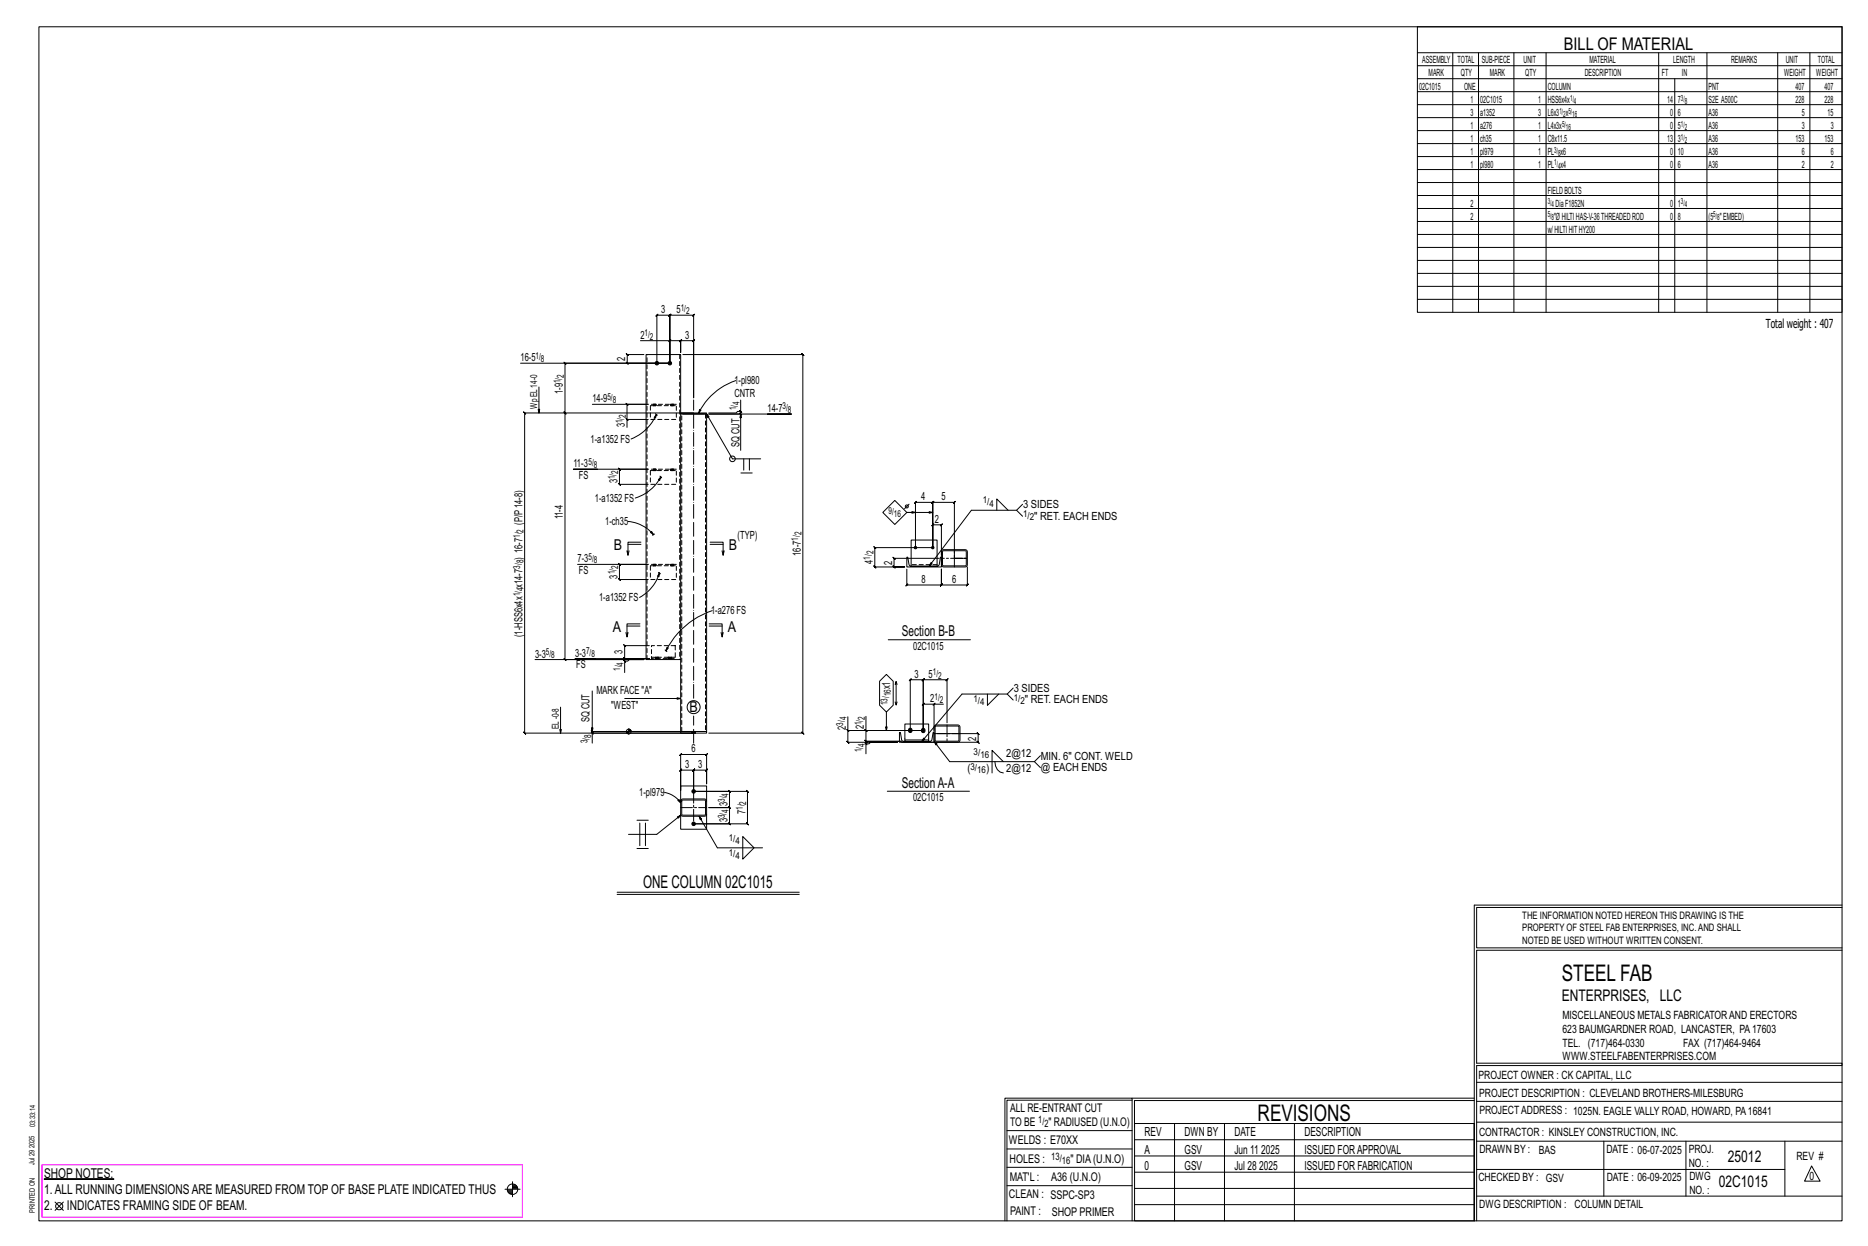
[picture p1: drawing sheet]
<svg xmlns="http://www.w3.org/2000/svg" width="914mm" height="610mm" viewBox="0 0 914 610" stroke-linecap="round" stroke-linejoin="round" font-family="sans-serif">
<g fill="#000" stroke="#000" stroke-width=".49">
<path d="M22 577h34z"/>
<circle cx="322" cy="178" r=".9"/>
<circle cx="328" cy="178" r=".9"/>
<circle cx="448" cy="268" r=".6"/>
<circle cx="457" cy="268" r=".6"/>
<circle cx="446" cy="357" r="1"/>
<circle cx="452" cy="357" r="1"/>
<circle cx="340" cy="387" r=".9"/>
<circle cx="340" cy="403" r=".9"/>
</g>
<g fill="none" stroke="#000" stroke-width=".49">
<path d="M19 13h883v584h-883zM694 13h208v140h-208zM694 26h208M694 32h208M694 39h208M711 26v127M724 26v127M741 26v127M757 26v127M812 26v127M820 39v114M836 26v127"/>
<path d="M870 26v127M886 26v127M694 45h208M694 51h208M694 58h208M694 64h208M694 70h208M694 77h208M694 83h208M694 89h208M694 96h208M694 102h208"/>
<path d="M694 108h208M694 115h208M694 121h208M694 127h208M694 134h208M694 140h208M694 146h208M313 167h15v11h-73M315 173h-8l1 1-1-1v5v-1l1 1h-1h21h-51l-1-1 1 1v24h-1l1 1-1-1 1 1v-1v121l-1-1 1 1h38M316 173h17v150h-17zM328 167h5l1-1-1 1v5v-5l1-1-1 1h7h-1l1-1v1v28v-41l-1 1 1-1h-12l-1 1 1-1v24v-24l-1 1 1-1h-6l-1 1 1-1v24M328 166l-1 1z"/>
<path d="M334 173h59h-1l1 1v-1v186l-1-1 1 1h-46M264 189v13M290 198h27h-10l-1-1 1 1v7M320 198h.1M321 198h.1M328 198h.1M330 198h.1M360 186a31 31 0 0 0-18 16M363 196v5h-2l-1 1h-13M306 205l1 1zM317 205h-10v4M321 202v1"/>
<path d="M321 203v2l-1-1zM321 203a23 23 0 0 1-12 12M321 203h1M333 202h13v1h-13zM334 203h11M340 202h-83h-1l1 1v-1v157l-1-1 1 1h83h-50v5M342 200l1 1-1 1zM362 201l1 1zM363 201v2l-1-1 1 1h-16h40h-11M363 203v17M292 230h-11h36h-14v-1l1 1h-1v7v-1l1 1h-1h14M320 230h.1"/>
<path d="M321 230h.1M323 233h.1M323 233v2h-1zM323 233a21 21 0 0 1-12 11M323 233l1 1M328 230h.1M330 230h.1M363 231h5M364 224v6M367 224v6M372 224h-13l-13-21 1 1h-1v-1v155M307 255a18 18 0 0 1 13 7"/>
<path d="M432 251l6-6 6 6-6 6zM445 247l-2 2M448 251h-4h13M488 250v-6l5 6M498 250l3 3M501 247l-3 3h-23l-20 27M283 276h34h-14l1 1-1-1v8v-1l1 1h-1h14M307 266h7M308 269l-1 3M314 265h-7v7v-3M318 261l1-1 1 2zM320 276h.1"/>
<path d="M320 277h.1M320 262h-1M320 261v1M321 276h.1M321 277h.1M328 276h.1M328 277h.1M330 276h.1M330 277h.1M348 265h6v7v-3M348 266h6M353 269l1 3"/>
<path d="M444 273l1 3 1 1h13l1-4h1v4h-17zM446 277v-13h13v13M448 268v-22l1-1-1 1h9h-1l1-1v1v22v-22h-1l1-1v1h10l1-1-1 1v27M461 272v-15v-1l-1 1h1h-4v-1l-1 1h1v11h-29v-1l1 1h-1v9l1 1-1-1h15h-5v1l-1-1h1v-4v1l-1-1h1h22M461 269h12l1 1-1 7h-1h-11v-1zM462 270l11-1v8h-11zM474 277v9l-1 1 1-1h-13l-1 1 1-1v-8v8l-1 1 1-1h-17l-1 1 1-1v-8M322 280h1M323 280v2h-1zM323 280a20 20 0 0 1-10 12M323 280v1M349 299a39 39 0 0 0-23 19"/>
<path d="M306 309l1 3M307 306h6M313 305h-6v7v-3M318 316h-12l-1-1 1 1v6h-1l1 1v-1h12h-12h-1l1 1v-1v1M326 318h.1M326 318v1M326 317h1l-1 1zM347 305h6v7l1-3M347 306h6M353 309v3M435 313h40M262 323h53h-7h-1h-1v6"/>
<path d="M290 338v20M291 322h-9h36M305 323l1 1zM333 323v35M431 333l3-3 3 3v12l-3 3-3-3zM438 335l1-2v12M439 333v2M483 340v5l6-5M493 340l3 2M496 337l-3 3h-22l-20 23M274 346v13M289 358l1 1z"/>
<path d="M306 342h27M306 358h9M307 358h1M307 359h1M308 356v3M308 358h1M308 357h1M308 357h.1M333 358h13v1h-13zM339 358h.1M339 359h.1M340 358h-50l-1-1 1 1v1"/>
<path d="M340 358h.1M340 359h.1M415 357l1 1zM415 351v6h37M415 357v6l1 1-1-1h24h-13l-1 1h-1v5M423 357l1 1zM424 357v6l-1-1 1 1h17h-17l-1-1 1 1v1M434 348v9M438 343l1 2v-2M440 358h1v4l1 1h14l1-5v5h-17zM446 357v-24h-1l1-1v1h6h-1l1-1v1v24M457 345l1-1z"/>
<path d="M457 345h-5v-1l-1 1h1v12h-28v-7M458 355h11l1 1v6l-1 1h-11l-1-1zM458 355h11v7l-11 1zM459 359h20l-1-1 1 1v4h-1l1 1v-1h-38M462 345h-5v12M464 354v-21v-1l-1 1h1h-12v-1l-1 1h1v24M334 369h-1h13l-1 1 1-1v14v-6v-1l-1 1h1h-6v-1l-1 1h1v9v-9v-1l-1 1h1h-7l1-1-1 1v10v-18v1zM423 363l1 1zM443 363v-1h12v1M443 362v-8h12v8M457 363l8 10h41l3-3M487 373a5 5 0 0 0 4 5"/>
<path d="M491 373l-5-6v11M506 373l3 3M325 388a12 12 0 0 1 8 5M332 392v-1l1 2zM333 398v8h13v-8M333 392v-7h13v14h-12l-1-1v-6l1-1h11l1 1M333 399l-12 9h-13M334 392l11-1v7l-11 1zM340 387h26h-1l1 1v-1v16h-1l1 1v-1h-26h17l1 1-1-1v-8l1 1-1-1h-10h10l1 1-1-1v-8l1 1-1-1zM342 399l9 16h22M434 387h41M312 415h5"/>
<path d="M312 401h5M313 403v11M316 403v11M364 409l5 6-5 5zM302 437h89M302 438h89M722 443v154M722 443h180M902 444h-179v20h179M902 465h-179v55h179v1h-179v76M554 538h-61v59M554 537h168"/>
<path d="M722 538h-167v13M723 539h179M723 530h179M493 553h61M555 550h167v47h-167zM555 558h167M575 550v47M599 550v47M634 550v47M723 549h179M723 558h179M785 558v27"/>
<path d="M825 558v27M874 558v27M251 578v8M251 580h1M493 571h61M493 562h61M555 573h167M555 566h167M723 572h151M887 570l4 8h-8zM27 588l4 4M31 588l-4 4"/>
<path d="M247 582h8M248 582h3M248 583h3M249 583h2M249 584h2M251 581h2M251 580h2M492 597v-60h62v60M493 580h61M555 589h167M555 581h167M723 585h179"/>
<circle cx="359" cy="224" r="1.4"/>
<circle cx="444" cy="248" r=".7"/>
<circle cx="308" cy="358" r="1.2"/>
<circle cx="340" cy="346" r="3"/>
<circle cx="29" cy="590" r="1.8"/>
<circle cx="251" cy="582" r="2.6"/>
</g>
<path d="M21 570h235v26h-235z" fill="none" stroke="#f0f" stroke-width=".5"/>
<g fill="none" stroke="#000" stroke-width=".49" stroke-dasharray="2 1.4">
<path d="M333 173v150M318 198h13v7h-13zM318 198h13M320 198h.1M320 198h1M321 198h.1M328 198h.1M329 198h.1M329 198h1M330 198h.1M345 203v155M318 230h13v7h-13z"/>
<path d="M318 230h13M320 230h.1M320 230h1M321 230h.1M328 230h.1M329 230h.1M329 230h1M330 230h.1M318 276h13v8h-13zM318 277h13M320 276h.1M320 276v1"/>
<path d="M320 277h.1M320 277v-1M320 276v1zM320 277l1-1M320 276h1M321 277v-1M321 277h.1M328 276h.1M328 276v1M328 277h.1M329 277v-1M329 276v1z"/>
<path d="M329 276h.1M329 277l1-1M330 277v-1M330 277h.1M459 276h-13M319 316h12v6h-12zM317 323v-150M321 322h.1M322 322h.1M327 322h.1M328 322h.1M328 322h1"/>
<path d="M329 322h.1M331 322h-12M334 358v-155M339 358h.1M339 358v1M339 359h.1M339 359v-1M339 358l1 1zM340 359v-1M340 358h.1M340 359h.1M333 392h1z"/>
</g>
<path d="M340 342v-146M340 364v-14" fill="none" stroke="#000" stroke-width=".49" stroke-dasharray="6.8 1 0 1"/>
<path d="M467 277v-8M467 273h7h-13M457 359h13M464 355v8M333 395h13M340 387v16" fill="none" stroke="#000" stroke-width=".49" stroke-dasharray="5.8 1 1 1"/>
<g font-size="11.2">
<text x="764" y="480">STEEL FAB</text>
<text x="616" y="548">REVISIONS</text>
</g>
<g font-size="8.6">
<text x="765" y="24">BILL OF MATERIAL</text>
<text x="315" y="435">ONE COLUMN 02C1015</text>
</g>
<g font-size="7.9">
<text x="765" y="490">ENTERPRISES, LLC</text>
<text x="846" y="569">25012</text>
<text x="841" y="581">02C1015</text>
</g>
<g font-size="7.3">
<text x="301" y="269">B</text>
<text x="357" y="269">B</text>
<text x="300" y="309">A</text>
<text x="356" y="309">A</text>
<text x="442" y="311">Section B-B</text>
<text x="337" y="348">B</text>
<text x="441" y="385">SectionA-A</text>
</g>
<g font-size="6.6">
<text x="22" y="576">SHOP NOTES:</text>
<text x="22" y="584">1.ALL RUNNING DIMENSIONSARE MEASURED FROM TOP OF BASE PLATE INDICATED THUS</text>
<text x="22" y="592">2.</text>
<text x="33" y="592">INDICATES FRAMING SIDE OF BEAM.</text>
</g>
<g font-size="6.1">
<text x="864" y="161">Total weight : 407</text>
<text x="560" y="556">REV</text>
<text x="580" y="556">DWN BY</text>
<text x="604" y="556">DATE</text>
<text x="639" y="556">DESCRIPTION</text>
<text x="560" y="564">A</text>
<text x="580" y="564">GSV</text>
<text x="604" y="564">Jun 11</text>
<text x="617" y="564">2025</text>
<text x="639" y="564">ISSUED FORAPPROVAL</text>
<text x="560" y="572">0</text>
<text x="580" y="572">GSV</text>
<text x="604" y="572">Jul 28</text>
<text x="616" y="572">2025</text>
<text x="639" y="572">ISSUED FOR FABRICATION</text>
</g>
<g font-size="5.9">
<text x="494" y="560">WELDS : E70XX</text>
<text x="494" y="569">HOLES :</text>
<text x="524" y="569">&quot; DIA(U.N.O)</text>
<text x="494" y="578">MAT'L :</text>
<text x="515" y="578">A36 (U.N.O)</text>
<text x="494" y="586">CLEAN : SSPC-SP3</text>
<text x="495" y="595">PAINT :</text>
<text x="515" y="595">SHOP PRIMER</text>
</g>
<g font-size="5.8">
<text x="494" y="544">ALL RE-ENTRANT CUT</text>
<text x="494" y="551">TO BE</text>
<text x="513" y="551">&quot; RADIUSED (U.N.O)</text>
</g>
<g font-size="5.6">
<text x="765" y="499">MISCELLANEOUS METALS FABRICATORAND ERECTORS</text>
<text x="765" y="505">623 BAUMGARDNER ROAD, LANCASTER, PA17603</text>
<text x="765" y="512">TEL. (717)464-0330</text>
<text x="824" y="512">FAX (717)464-9464</text>
<text x="765" y="519">WWW.STEELFABENTERPRISES.COM</text>
<text x="724" y="528">PROJECT OWNER : CK CAPITAL, LLC</text>
<text x="724" y="537">PROJECT DESCRIPTION : CLEVELAND BROTHERS-MILESBURG</text>
<text x="724" y="545">PROJECTADDRESS : 1025N. EAGLE VALLY ROAD, HOWARD, PA16841</text>
<text x="724" y="556">CONTRACTOR : KINSLEY CONSTRUCTION, INC.</text>
<text x="724" y="564">DRAWN BY :</text>
<text x="753" y="564">BAS</text>
<text x="786" y="564">DATE : 06-07-2025</text>
<text x="827" y="564">PROJ.</text>
<text x="879" y="568">REV #</text>
<text x="827" y="571">NO. :</text>
<text x="724" y="578">CHECKED BY : GSV</text>
<text x="787" y="578">DATE : 06-09-2025</text>
<text x="827" y="578">DWG</text>
<text x="886" y="578">0</text>
<text x="827" y="584">NO. :</text>
<text x="724" y="591">DWG DESCRIPTION : COLUMN DETAIL</text>
</g>
<g font-size="5.5">
<text x="324" y="153">3</text>
<text x="331" y="153">5</text>
<text x="313" y="166">2</text>
<text x="335" y="166">3</text>
<text x="255" y="177">16-5</text>
<text x="306" y="176" transform="rotate(-90 306 176)">2</text>
<text x="359" y="188">1-pl980</text>
<text x="276" y="193" transform="rotate(-90 276 193)">1-9</text>
<text x="290" y="197">14-9</text>
<text x="359" y="194">CNTR</text>
<text x="376" y="202">14-7</text>
<text x="306" y="209" transform="rotate(-90 306 209)">3</text>
<text x="289" y="217">1-a1352 FS</text>
<text x="362" y="219" transform="rotate(-90 362 219)">SQ CUT</text>
<text x="281" y="229">11-3</text>
<text x="283" y="234">FS</text>
<text x="302" y="236" transform="rotate(-90 302 236)">3</text>
<text x="291" y="246">1-a1352 FS</text>
<text x="451" y="245">4</text>
<text x="461" y="245">5</text>
<text x="501" y="249">3 SIDES</text>
<text x="256" y="257" transform="rotate(-90 256 257)">(P/P14-8)</text>
<text x="276" y="254" transform="rotate(-90 276 254)">11-4</text>
<text x="296" y="257">1-ch35</text>
<text x="458" y="256">2</text>
<text x="506" y="254">&quot; RET. EACH ENDS</text>
<text x="361" y="264">(TYP)</text>
<text x="256" y="274" transform="rotate(-90 256 274)">) 16-7</text>
<text x="283" y="275">7-3</text>
<text x="392" y="272" transform="rotate(-90 392 272)">16-7</text>
<text x="427" y="276" transform="rotate(-90 427 276)">4</text>
<text x="283" y="281">FS</text>
<text x="437" y="276" transform="rotate(-90 437 276)">2</text>
<text x="256" y="287" transform="rotate(-90 256 287)">x14-7</text>
<text x="302" y="283" transform="rotate(-90 302 283)">3</text>
<text x="451" y="285">8</text>
<text x="466" y="285">6</text>
<text x="293" y="294">1-a1352 FS</text>
<text x="348" y="300">1-a276 FS</text>
<text x="256" y="312" transform="rotate(-90 256 312)">(1-HSS6x4x</text>
<text x="262" y="322">3-3</text>
<text x="282" y="321">3-3</text>
<text x="305" y="320" transform="rotate(-90 305 320)">3</text>
<text x="447" y="318">02C1015</text>
<text x="282" y="327">FS</text>
<text x="448" y="332">3</text>
<text x="455" y="332">5</text>
<text x="292" y="340">MARK FACE &quot;A&quot;</text>
<text x="436" y="337" transform="rotate(-90 436 337)">x1</text>
<text x="496" y="339">3 SIDES</text>
<text x="299" y="347">&quot;WEST&quot;</text>
<text x="455" y="344">2</text>
<text x="502" y="344">&quot; RET. EACH ENDS</text>
<text x="289" y="353" transform="rotate(-90 289 353)">SQ CUT</text>
<text x="414" y="357" transform="rotate(-90 414 357)">2</text>
<text x="423" y="357" transform="rotate(-90 423 357)">2</text>
<text x="478" y="362" transform="rotate(-90 478 362)">2</text>
<text x="339" y="368">6</text>
<text x="493" y="370">2@12</text>
<text x="510" y="372">MIN. 6&quot; CONT. WELD</text>
<text x="335" y="376">3</text>
<text x="342" y="376">3</text>
<text x="474" y="378">(</text>
<text x="483" y="378">)</text>
<text x="493" y="378">2@12</text>
<text x="510" y="377">@ EACH ENDS</text>
<text x="313" y="389">1-pl979</text>
<text x="356" y="394" transform="rotate(-90 356 394)">3</text>
<text x="447" y="392">02C1015</text>
<text x="365" y="398" transform="rotate(-90 365 398)">7</text>
<text x="356" y="402" transform="rotate(-90 356 402)">3</text>
</g>
<g font-size="5">
<text x="745" y="450">THE INFORMATION NOTED HEREON THIS DRAWING IS THE</text>
<text x="745" y="456">PROPERTY OF STEEL FAB ENTERPRISES, INC.AND SHALL</text>
<text x="745" y="462">NOTED BE USED WITHOUT WRITTEN CONSENT.</text>
<text x="508" y="550">1/</text>
<text x="511" y="551">2</text>
<text x="515" y="568">13/</text>
<text x="520" y="570">16</text>
</g>
<g font-size="4.9">
<text x="696" y="31">ASSEMBLY</text>
<text x="714" y="31">TOTAL</text>
<text x="725" y="31">SUB-PIECE</text>
<text x="746" y="31">UNIT</text>
<text x="778" y="31">MATERIAL</text>
<text x="819" y="31">LENGTH</text>
<text x="847" y="31">REMARKS</text>
<text x="874" y="31">UNIT</text>
<text x="890" y="31">TOTAL</text>
<text x="699" y="37">MARK</text>
<text x="715" y="37">QTY</text>
<text x="729" y="37">MARK</text>
<text x="747" y="37">QTY</text>
<text x="776" y="37">DESCRIPTION</text>
<text x="814" y="37">FT</text>
<text x="823" y="37">IN</text>
<text x="873" y="37">WEIGHT</text>
<text x="889" y="37">WEIGHT</text>
<text x="695" y="44">02C1015</text>
<text x="717" y="44">ONE</text>
<text x="758" y="44">COLUMN</text>
<text x="836" y="44">PNT</text>
<text x="879" y="44">407</text>
<text x="893" y="44">407</text>
<text x="720" y="50">1</text>
<text x="725" y="50">02C1015</text>
<text x="753" y="50">1</text>
<text x="758" y="50">HSS6x4x</text>
<text x="816" y="50">14</text>
<text x="821" y="50">7</text>
<text x="836" y="50">S2E A500C</text>
<text x="879" y="50">228</text>
<text x="893" y="50">228</text>
<text x="720" y="57">3</text>
<text x="725" y="57">a1352</text>
<text x="753" y="57">3</text>
<text x="758" y="57">L6x3 x</text>
<text x="818" y="57">0</text>
<text x="821" y="57">6</text>
<text x="836" y="57">A36</text>
<text x="882" y="57">5</text>
<text x="895" y="57">15</text>
<text x="720" y="63">1</text>
<text x="725" y="63">a276</text>
<text x="753" y="63">1</text>
<text x="758" y="63">L4x3x</text>
<text x="818" y="63">0</text>
<text x="821" y="63">5</text>
<text x="836" y="63">A36</text>
<text x="882" y="63">3</text>
<text x="896" y="63">3</text>
<text x="720" y="69">1</text>
<text x="725" y="69">ch35</text>
<text x="753" y="69">1</text>
<text x="758" y="69">C8x11.5</text>
<text x="816" y="69">13</text>
<text x="821" y="69">3</text>
<text x="836" y="69">A36</text>
<text x="879" y="69">153</text>
<text x="893" y="69">153</text>
<text x="720" y="76">1</text>
<text x="725" y="76">pl979</text>
<text x="753" y="76">1</text>
<text x="758" y="76">PL x6</text>
<text x="818" y="76">0</text>
<text x="821" y="76">10</text>
<text x="836" y="76">A36</text>
<text x="882" y="76">6</text>
<text x="896" y="76">6</text>
<text x="720" y="82">1</text>
<text x="725" y="82">pl980</text>
<text x="753" y="82">1</text>
<text x="758" y="82">PL x4</text>
<text x="818" y="82">0</text>
<text x="821" y="82">6</text>
<text x="836" y="82">A36</text>
<text x="882" y="82">2</text>
<text x="896" y="82">2</text>
<text x="758" y="95">FIELDBOLTS</text>
<text x="720" y="101">2</text>
<text x="761" y="101">DiaF1852N</text>
<text x="818" y="101">0</text>
<text x="821" y="101">1</text>
<text x="720" y="107">2</text>
<text x="761" y="107">&quot;ØHILTIHAS-V-36THREADEDROD</text>
<text x="818" y="107">0</text>
<text x="821" y="107">8</text>
<text x="836" y="107">(5 &quot;EMBED)</text>
<text x="758" y="114">w/HILTIHITHY200</text>
</g>
<g font-size="4.7">
<text x="333" y="152">1/</text>
<text x="336" y="154">2</text>
<text x="316" y="164">1/</text>
<text x="318" y="166">2</text>
<text x="262" y="175">1/</text>
<text x="265" y="177">8</text>
<text x="276" y="185" transform="rotate(-90 276 185)">2</text>
<text x="274" y="188" transform="rotate(-90 274 188)">1/</text>
<text x="297" y="196">5/</text>
<text x="300" y="197">8</text>
<text x="263" y="200" transform="rotate(-90 263 200)">Wp EL14-0</text>
<text x="360" y="201" transform="rotate(-90 360 201)">1/</text>
<text x="362" y="198" transform="rotate(-90 362 198)">4</text>
<text x="383" y="200">3/</text>
<text x="386" y="202">8</text>
<text x="305" y="207" transform="rotate(-90 305 207)">1/</text>
<text x="306" y="204" transform="rotate(-90 306 204)">2</text>
<text x="288" y="227">5/</text>
<text x="291" y="229">8</text>
<text x="303" y="232" transform="rotate(-90 303 232)">2</text>
<text x="301" y="234" transform="rotate(-90 301 234)">1/</text>
<text x="435" y="251">9/</text>
<text x="481" y="246">1/</text>
<text x="484" y="248">4</text>
<text x="438" y="253">16</text>
<text x="501" y="253">1/</text>
<text x="504" y="255">2</text>
<text x="255" y="263" transform="rotate(-90 255 263)">1/</text>
<text x="256" y="261" transform="rotate(-90 256 261)">2</text>
<text x="392" y="262" transform="rotate(-90 392 262)">2</text>
<text x="391" y="265" transform="rotate(-90 391 265)">1/</text>
<text x="256" y="276" transform="rotate(-90 256 276)">8</text>
<text x="288" y="274">5/</text>
<text x="291" y="276">8</text>
<text x="426" y="274" transform="rotate(-90 426 274)">1/</text>
<text x="428" y="271" transform="rotate(-90 428 271)">2</text>
<text x="255" y="278" transform="rotate(-90 255 278)">3/</text>
<text x="301" y="281" transform="rotate(-90 301 281)">1/</text>
<text x="303" y="278" transform="rotate(-90 303 278)">2</text>
<text x="255" y="292" transform="rotate(-90 255 292)">1/</text>
<text x="256" y="289" transform="rotate(-90 256 289)">4</text>
<text x="267" y="320">5/</text>
<text x="270" y="322">8</text>
<text x="287" y="320">7/</text>
<text x="289" y="322">8</text>
<text x="304" y="328" transform="rotate(-90 304 328)">1/</text>
<text x="305" y="326" transform="rotate(-90 305 326)">4</text>
<text x="457" y="330">1/</text>
<text x="459" y="332">2</text>
<text x="436" y="341" transform="rotate(-90 436 341)">16</text>
<text x="434" y="345" transform="rotate(-90 434 345)">13/</text>
<text x="457" y="342">1/</text>
<text x="460" y="344">2</text>
<text x="477" y="343">1/</text>
<text x="480" y="345">4</text>
<text x="496" y="343">1/</text>
<text x="499" y="345">2</text>
<text x="414" y="352" transform="rotate(-90 414 352)">4</text>
<text x="423" y="352" transform="rotate(-90 423 352)">2</text>
<text x="274" y="357" transform="rotate(-90 274 357)">EL-0-8</text>
<text x="413" y="355" transform="rotate(-90 413 355)">3/</text>
<text x="422" y="355" transform="rotate(-90 422 355)">1/</text>
<text x="288" y="364" transform="rotate(-90 288 364)">3/</text>
<text x="289" y="361" transform="rotate(-90 289 361)">8</text>
<text x="423" y="365" transform="rotate(-90 423 365)">4</text>
<text x="422" y="368" transform="rotate(-90 422 368)">1/</text>
<text x="477" y="369">3/</text>
<text x="480" y="371">16</text>
<text x="475" y="376">3/</text>
<text x="478" y="378">16</text>
<text x="357" y="390" transform="rotate(-90 357 390)">4</text>
<text x="355" y="392" transform="rotate(-90 355 392)">3/</text>
<text x="365" y="394" transform="rotate(-90 365 394)">2</text>
<text x="355" y="400" transform="rotate(-90 355 400)">3/</text>
<text x="357" y="398" transform="rotate(-90 357 398)">4</text>
<text x="364" y="396" transform="rotate(-90 364 396)">1/</text>
<text x="357" y="411">1/</text>
<text x="360" y="413">4</text>
<text x="357" y="419">1/</text>
<text x="360" y="420">4</text>
</g>
<g font-size="4.2">
<text x="769" y="49">1/</text>
<text x="770" y="51">4</text>
<text x="823" y="49">3/</text>
<text x="825" y="51">8</text>
<text x="763" y="56">1/ 5/</text>
<text x="765" y="57">2</text>
<text x="770" y="57">16</text>
<text x="765" y="62">5/</text>
<text x="767" y="63">16</text>
<text x="823" y="62">1/</text>
<text x="825" y="63">2</text>
<text x="823" y="68">1/</text>
<text x="825" y="70">2</text>
<text x="761" y="75">3/</text>
<text x="763" y="76">8</text>
<text x="761" y="81">1/</text>
<text x="763" y="82">4</text>
<text x="758" y="100">3/</text>
<text x="759" y="101">4</text>
<text x="823" y="100">3/</text>
<text x="825" y="101">4</text>
<text x="758" y="106">5/</text>
<text x="759" y="108">8</text>
<text x="839" y="106">5/</text>
<text x="841" y="108">8</text>
</g>
<g font-size="3.7">
<text x="17" y="551" transform="rotate(-90 17 551)">03:33:14</text>
<text x="17" y="562" transform="rotate(-90 17 562)">2025</text>
<text x="17" y="570" transform="rotate(-90 17 570)">Jul 29</text>
<text x="17" y="593" transform="rotate(-90 17 593)">PRINTED ON</text>
</g>
</svg>
